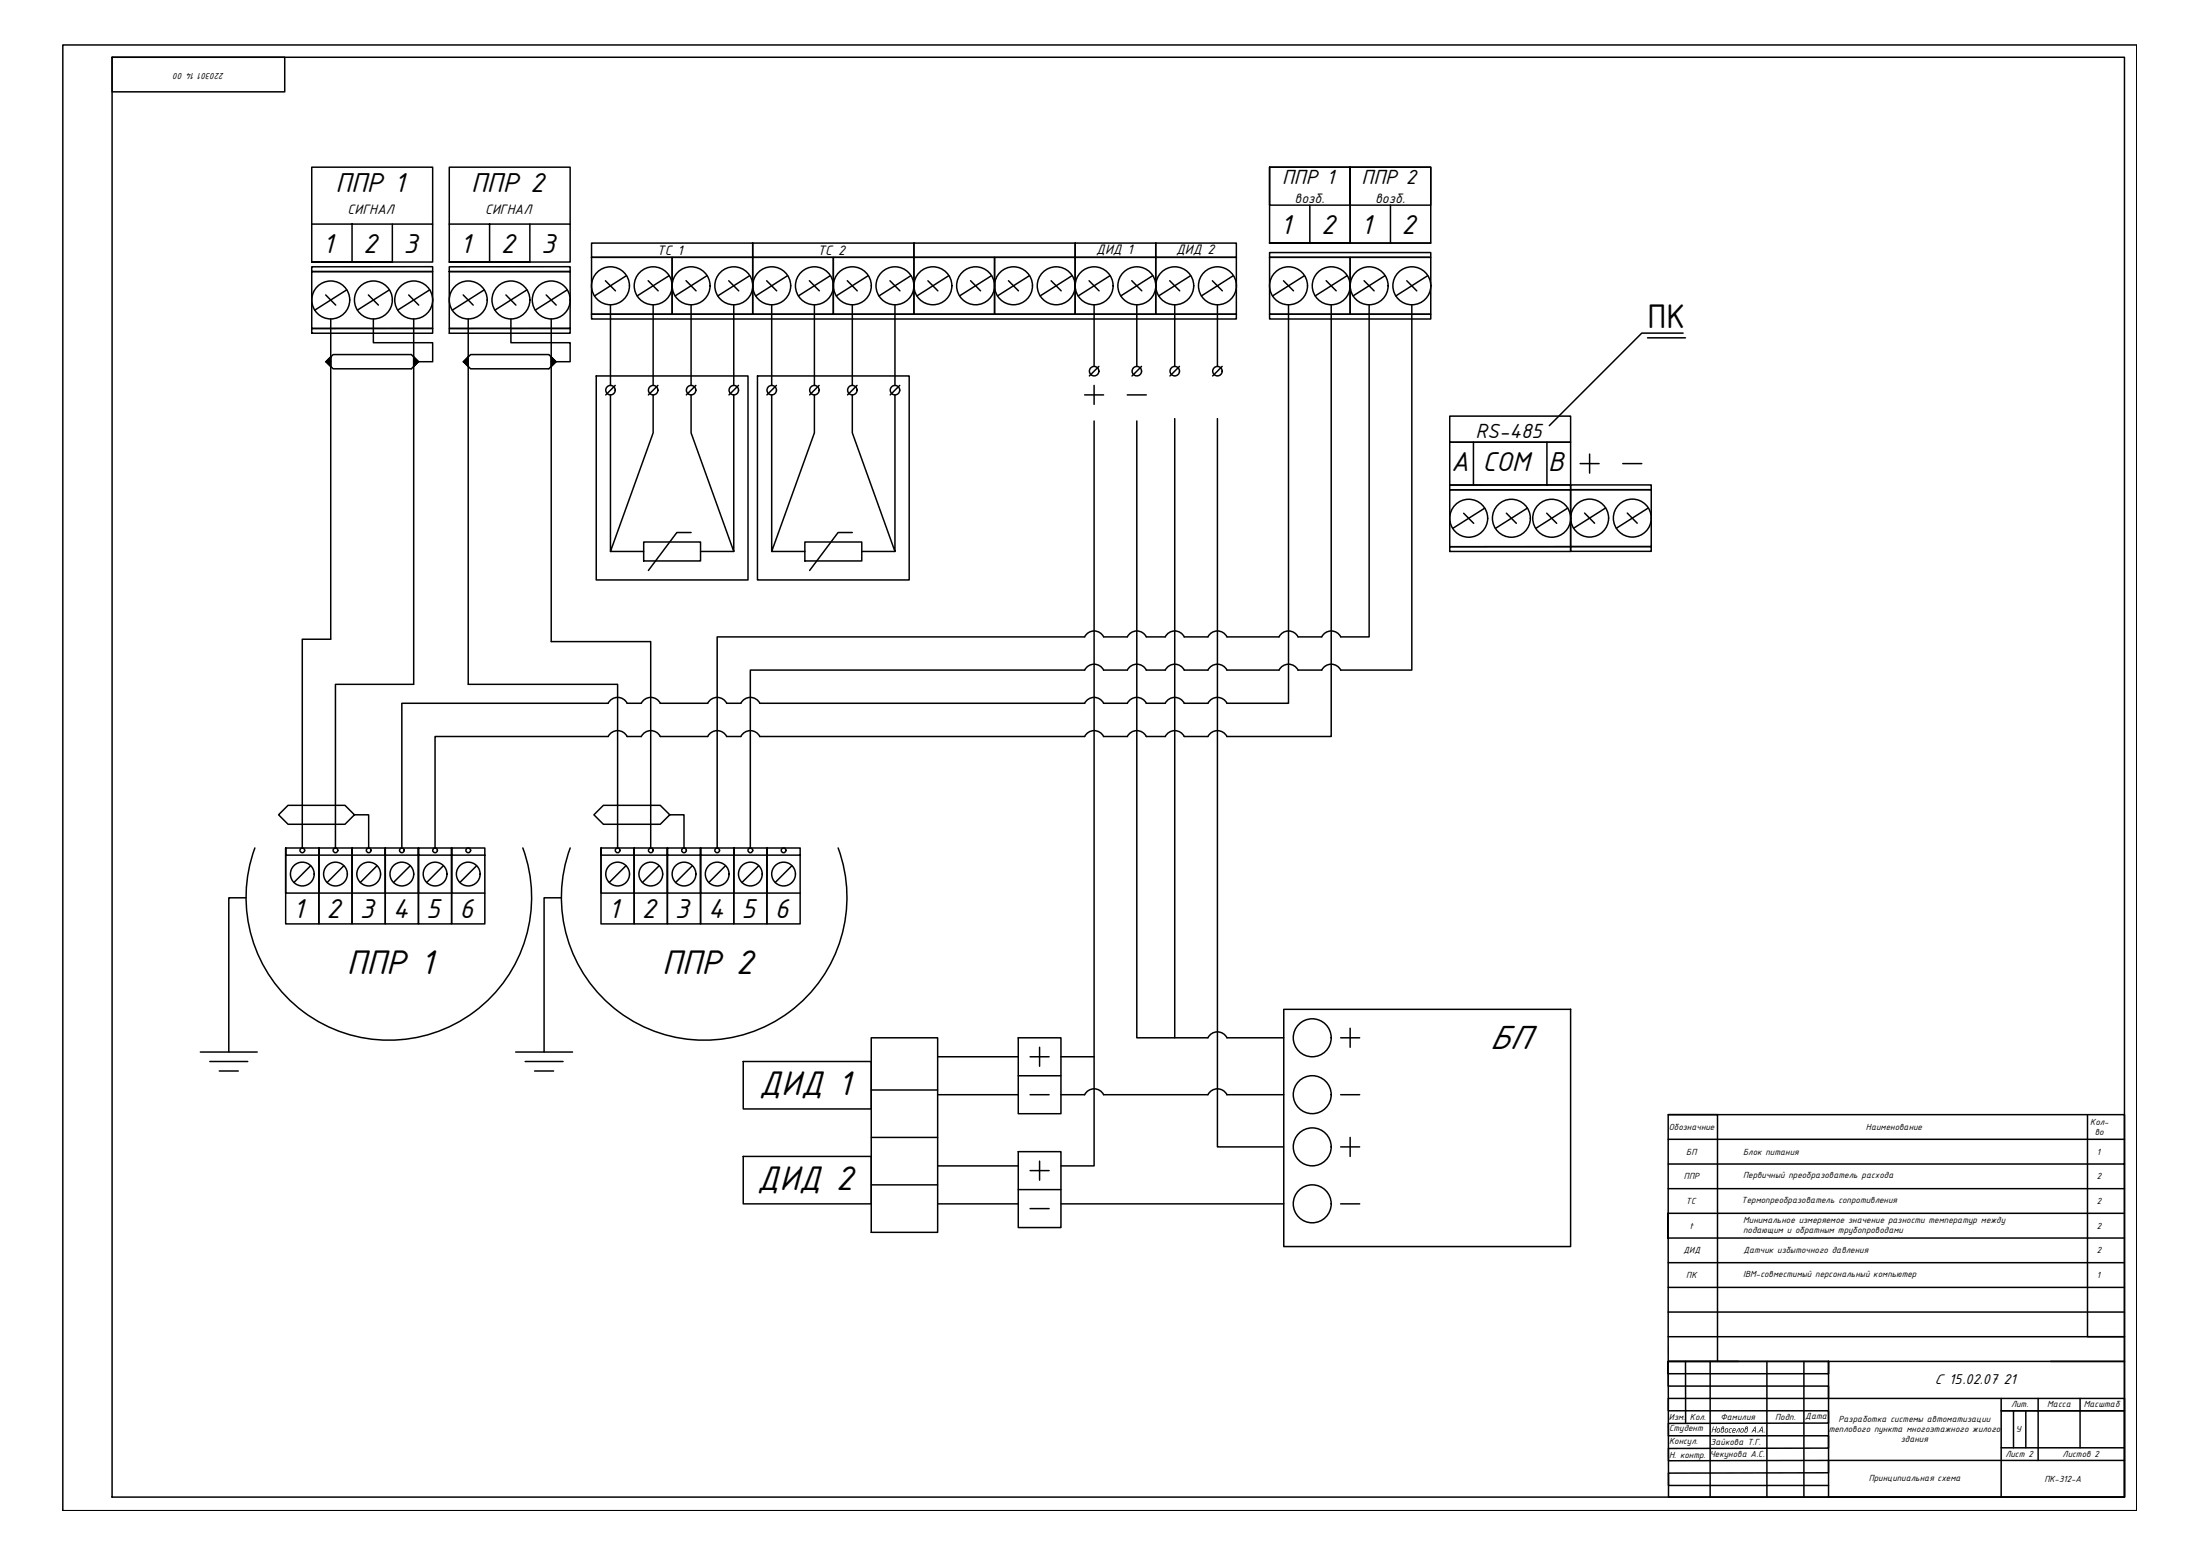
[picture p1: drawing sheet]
<svg xmlns="http://www.w3.org/2000/svg" width="841mm" height="594mm" viewBox="0 0 841 594" stroke-linecap="round" stroke-linejoin="round" font-family="sans-serif">
<!-- layer: Main -->
<g fill="none" stroke="#000" stroke-width=".57">
<path d="M24 17.2h792.8v559.9h-792.8zM42.8 21.9h769.4v550.1h-769.4zM42.8 21.9h66v13.2h-66zM485.3 63.9h30.8v14.5h-30.8zM500.7 78.4v14.5M516.1 63.9h30.9v29h-30.9zM516.1 63.9h30.9v14.5h-30.9zM531.5 78.4v14.5M119.2 85.6h46.2v14.5h-30.8v-14.5M119.2 85.6v-21.7h46.2v21.7M119.2 85.6v14.5M150 85.6v14.5"/>
<path d="M171.8 85.6h46.2v14.5h-30.8v-14.5M171.8 85.6v-21.7h46.2v21.7M171.8 85.6v14.5M202.6 85.6v14.5M226.1 98.3h30.8v21.8h-30.8zM226.1 92.9h61.6v5.4h-61.6zM256.9 98.3h30.8v21.8h-30.8zM287.7 98.3h30.9v21.8h-30.9zM287.7 92.9h61.7v5.4h-61.7zM318.6 98.3h30.8v21.8h-30.8zM349.4 98.3h30.8v21.8h-30.8zM349.4 92.9h61.6v5.4h-61.6z"/>
<path d="M380.2 98.3h30.8v21.8h-30.8zM411 98.3h30.8v21.8h-30.8zM411 92.9h30.8v5.4h-30.8zM441.8 98.3h30.8v21.8h-30.8zM441.8 92.9h30.8v5.4h-30.8zM485.3 98.3h30.8v21.8h-30.8zM485.3 96.5h61.7v1.8h-61.7zM485.3 92.9v-29h30.8v29h-30.8h61.7M516.1 98.3h30.9v21.8h-30.9zM119.2 100.1h30.8h-30.8M119.2 103.8h46.2v21.7h-46.2zM119.2 101.9h46.2v1.9h-46.2z"/>
<path d="M124.5 112.7l3.8 3.9M132.6 110.7l-12.3 7.8M140.8 112.7l3.9 3.9M148.9 110.7l-12.3 7.8M156.2 112.7l3.9 3.9M164.3 110.7l-12.3 7.8M171.8 100.1h30.8h-30.8M171.8 103.8h46.2v21.7h-46.2zM171.8 101.9h46.2v1.9h-46.2zM177.1 112.7l3.8 3.9M185.1 110.7l-12.2 7.8M193.4 112.7l3.8 3.9"/>
<path d="M201.5 110.7l-12.3 7.8M208.8 112.7l3.8 3.9M216.9 110.7l-12.3 7.8M231.4 107.3l3.9 3.8M233.4 116.4v30.8M239.5 105.3l-12.2 7.8M247.8 107.2l3.8 3.9M249.7 116.4v30.8M255.8 105.3l-12.2 7.7M262.3 107.2l3.8 3.9M264.2 116.4v30.8M270.3 105.3l-12.2 7.7"/>
<path d="M278.6 107.3l3.8 3.8M280.5 116.4v30.8M286.6 105.3l-12.2 7.8M293.1 107.3l3.8 3.8M295 116.4v30.8M301.1 105.3l-12.2 7.8M309.4 107.2l3.8 3.9M311.3 116.4v30.8M317.4 105.3l-12.2 7.7M323.9 107.2l3.8 3.9M325.8 116.4v30.8M331.9 105.3l-12.2 7.7"/>
<path d="M340.2 107.3l3.8 3.8M342.1 116.4v30.8M348.3 105.3l-12.3 7.8M354.7 107.3l3.8 3.8M362.8 105.3l-12.3 7.8M371 107.2l3.8 3.9M379.1 105.3l-12.3 7.7M385.5 107.2l3.8 3.9M393.6 105.3l-12.3 7.7M401.8 107.3l3.9 3.8M409.9 105.3l-12.3 7.8M416.3 107.3l3.9 3.8"/>
<path d="M418.3 116.4v23.6M424.4 105.3l-12.3 7.8M432.7 107.2l3.8 3.9M434.6 116.4v23.6M440.7 105.3l-12.2 7.7M447.2 107.2l3.8 3.9M449.1 116.4v23.6M455.2 105.3l-12.3 7.7M463.5 107.3l3.8 3.8M465.4 116.4v23.6M471.5 105.3l-12.2 7.8M490.7 107.3l3.8 3.8"/>
<path d="M492.6 116.4v152.3h-23.6a4 4 0 0 0-3.6-2.3 4 4 0 0 0-3.6 2.3h-9.1a4 4 0 0 0-3.6-2.3 4 4 0 0 0-3.6 2.3h-7.3a4 4 0 0 0-3.6-2.3 4 4 0 0 0-3.6 2.3h-9.1a4 4 0 0 0-3.6-2.3 4 4 0 0 0-3.7 2.3h-124.1a4.1 4.1 0 0 0-3.6-2.3 4.1 4.1 0 0 0-3.7 2.3h-5.4a4 4 0 0 0-3.6-2.3 4 4 0 0 0-3.7 2.3h-18.1a4 4 0 0 0-3.6-2.3 4 4 0 0 0-3.6 2.3h-5.5a4 4 0 0 0-3.6-2.3 4 4 0 0 0-3.6 2.3M498.7 105.3l-12.2 7.8M507 107.2l3.8 3.9M508.9 116.4v165h-39.9a4 4 0 0 0-3.6-2.3 4 4 0 0 0-3.6 2.3h-9.1a4 4 0 0 0-3.6-2.3 4 4 0 0 0-3.6 2.3h-7.3a4 4 0 0 0-3.6-2.3 4 4 0 0 0-3.6 2.3h-9.1a4 4 0 0 0-3.6-2.3 4 4 0 0 0-3.7 2.3h-124.1a4.1 4.1 0 0 0-3.6-2.3 4.1 4.1 0 0 0-3.7 2.3h-5.4a4 4 0 0 0-3.6-2.3 4 4 0 0 0-3.7 2.3h-18.1a4 4 0 0 0-3.6-2.3 4 4 0 0 0-3.6 2.3h-5.5a4 4 0 0 0-3.6-2.3 4 4 0 0 0-3.6 2.3M515 105.3l-12.2 7.7M521.5 107.2l3.8 3.9M523.4 116.4v126.9h-10.9a4 4 0 0 0-3.6-2.2 4 4 0 0 0-3.6 2.2h-9.1a4 4 0 0 0-3.6-2.2 4 4 0 0 0-3.6 2.2h-20a4 4 0 0 0-3.6-2.2 4 4 0 0 0-3.6 2.2h-9.1a4 4 0 0 0-3.6-2.2 4 4 0 0 0-3.6 2.2h-7.3a4 4 0 0 0-3.6-2.2 4 4 0 0 0-3.6 2.2h-9.1a4 4 0 0 0-3.6-2.2 4 4 0 0 0-3.7 2.2h-140.4v80.7M529.5 105.3l-12.2 7.7M537.8 107.3l3.8 3.8M539.7 116.4v139.6h-27.2a4 4 0 0 0-3.6-2.2 4 4 0 0 0-3.6 2.2h-9.1a4 4 0 0 0-3.6-2.2 4 4 0 0 0-3.6 2.2h-20a4 4 0 0 0-3.6-2.2 4 4 0 0 0-3.6 2.2h-9.1a4 4 0 0 0-3.6-2.2 4 4 0 0 0-3.6 2.2h-7.3a4 4 0 0 0-3.6-2.2 4 4 0 0 0-3.6 2.2h-9.1a4 4 0 0 0-3.6-2.2 4 4 0 0 0-3.7 2.2h-127.8v68M545.8 105.3l-12.2 7.8M119.2 125.5l46.2-.1v1.9h-46.2z"/>
<path d="M124.6 138.2l1.8-1.8v3.6zM126.4 121.9v122.3h-10.8v79.8M142.7 121.9v9h22.7v7.3h-5.4l-2.7-2.7h-30l-2.7 2.7 2.7 2.7h30l2.7-2.7M158.1 136.4l1.9 1.8-1.9 1.8zM158.1 121.9v139.5h-29.9v62.6M171.8 125.5l46.2-.1v1.9h-46.2zM179 136.4v3.6l-1.8-1.8zM179 121.9v139.5h57.1v62.6M195.3 121.9v9h22.7v7.3h-5.5l-2.7-2.7h-29.9l-2.7 2.7 2.7 2.7h29.9l2.7-2.7M210.7 136.4l1.8 1.8-1.8 1.8zM210.7 121.9v123.2h38.1v78.9M226.1 120.1h246.5v1.8h-246.5z"/>
<path d="M420.1 140l-3.7 3.6M436.4 140l-3.6 3.6M450.9 140l-3.6 3.6M467.2 140l-3.6 3.6M485.3 120.1h61.7v1.8h-61.7zM227.9 143.6h58v78h-58zM233.4 150.9v59.8l16.3-45.3v-14.5M235.2 147.2l-3.6 3.7M251.5 147.2l-3.6 3.7M264.2 150.9v14.5l16.3 45.3v-59.8M266 147.2l-3.6 3.7M282.3 147.2l-3.6 3.7"/>
<path d="M289.6 143.6h58v78h-58zM295 150.9v59.8l16.3-45.3v-14.5M296.8 147.2l-3.6 3.7M313.1 147.2l-3.6 3.7M325.8 150.9v14.5l16.3 45.3v-59.8M327.6 147.2l-3.6 3.7M343.9 147.2l-3.6 3.7M414.6 150.9h7.3M418.3 147.2v7.3M430.9 150.9h7.3M449.1 159.9v236.6M465.4 159.9v278.3h25.4"/>
<path d="M554.2 159h46.2v9.9h-46.2zM418.3 160.8v284.6h-12.7M434.6 160.8v235.7h27.2M563.3 168.9h28.1M604.1 177.1h7.2M607.7 173.5v7.2M620.4 177.1h7.2M554.2 187.1h46.2v21.8h-46.2zM554.2 185.3h46.2v1.8h-46.2zM559.5 196.1l3.9 3.8M567.6 194.1l-12.3 7.8M575.9 196.1l3.8 3.8"/>
<path d="M583.9 194.1l-12.2 7.8M591.3 196.1l3.8 3.8M591.4 185.3h9v-16.4h-9v16.4h-28.1v-16.4h-9.1v16.4h9.1M599.3 194.1l-12.2 7.8M600.4 187.1h30.8v21.7h-30.8zM600.4 185.3h30.8v1.8h-30.8zM605.8 196l3.8 3.9M613.8 194.1l-12.3 7.7M622.1 196l3.8 3.9M630.1 194.1l-12.2 7.7M233.4 210.7h12.7M246.1 207.1h21.7v7.2h-21.7z"/>
<path d="M264.2 203.4h-5.5l-10.8 14.5M267.8 210.7h12.7M295 210.7h12.7M307.7 207.1h21.7v7.2h-21.7zM325.8 203.4h-5.4l-10.9 14.5M329.4 210.7h12.7M554.2 208.9l46.2-.1v1.9h-46.2zM600.4 208.8h30.8v1.8h-30.8zM232.5 268.7h-78.9v55.3M232.5 281.4h-66.2v42.6M135.5 311.3l-3.6 3.6h-21.8l-3.6-3.6 3.6-3.6h21.8l3.6 3.6h5.4v12.7M256 311.3l-3.6 3.6h-21.7l-3.7-3.6 3.7-3.6h21.7l3.6 3.6h5.5v12.7"/>
<path d="M97.4 324a54.6 54.6 0 0 0 51.2 73.4 54.6 54.6 0 0 0 51.3-73.4M109.2 324v29h12.7v-29h-12.7v2.7h12.7v14.5h12.7M109.2 326.7v14.5h12.7M118.8 330.7l-6.4 6.5M121.9 324v29h12.7v-29h-12.7v2.7h12.7v14.5h12.7M131.5 330.7l-6.5 6.5M134.6 324v29h12.7v-29h-12.7v2.7h12.7v14.5h12.7M144.1 330.7l-6.4 6.5M147.3 324v29h12.7v-29h-12.7v2.7h12.7v14.5h12.6M156.8 330.7l-6.4 6.5M160 324v29h12.6v-29h-12.6v2.7h12.6v14.5h12.7M169.5 330.7l-6.4 6.5"/>
<path d="M172.6 324v29h12.7v-29h-12.7v2.7h12.7M182.2 330.7l-6.4 6.5M218 324a54.6 54.6 0 0 0 51.2 73.4 54.6 54.6 0 0 0 51.2-73.4M229.8 324v29h12.6v-29h-12.6v2.7h12.6v14.5h12.7M229.8 326.7v14.5h12.6M239.3 330.7l-6.4 6.5M242.4 324v29h12.7v-29h-12.7v2.7h12.7v14.5h12.7M252 330.7l-6.4 6.5M255.1 324v29h12.7v-29h-12.7v2.7h12.7v14.5h12.7M264.7 330.7l-6.4 6.5M267.8 324v29h12.7v-29h-12.7v2.7h12.7v14.5h12.7M277.4 330.7l-6.4 6.5"/>
<path d="M280.5 324v29h12.7v-29h-12.7v2.7h12.7v14.5h12.7M290.1 330.7l-6.5 6.5M293.2 324v29h12.7v-29h-12.7v2.7h12.7M302.7 330.7l-6.4 6.5M94.1 343h-6.6v58.9M214.6 343h-6.6v58.9M333.1 396.5h25.3v74.3h-25.3zM389.3 396.5h16.3v29h-16.3zM461.8 396.5a4.1 4.1 0 0 1 3.6-2.3 4.1 4.1 0 0 1 3.6 2.3M469 396.5h21.8M490.8 385.6h109.6v90.6h-109.6zM512.5 396.5h7.3"/>
<path d="M516.1 392.8v7.3M76.6 401.9h21.7M80.2 405.5h14.5M83.8 409.2h7.3M197.1 401.9h21.8M200.8 405.5h14.5M204.4 409.2h7.2M284.1 405.5h49v18.2h-49zM333.1 416.4h25.3M358.4 418.2h30.9M358.4 403.7h30.9M389.3 411h16.3"/>
<path d="M393.8 418.2h7.3M393.8 403.7h7.3M397.4 400.1v7.2M405.6 418.2h9a4 4 0 0 1 3.7-2.2 4 4 0 0 1 3.6 2.2h39.9a4.1 4.1 0 0 1 3.6-2.2 4.1 4.1 0 0 1 3.6 2.2h21.8M405.6 403.7h12.7M512.5 418.2h7.3M333.1 434.5h25.3M389.3 440h16.3v29h-16.3zM512.5 438.2h7.3M516.1 434.5v7.3M637.7 435.3v-9.5h174.5v9.5M637.7 425.8h18.9v94.3"/>
<path d="M798 425.8v84.9h14.2h-174.5M284.1 441.8h49v18.1h-49zM333.1 452.7h25.3M358.4 459.9h30.9M358.4 445.4h30.9M389.3 454.5h16.3M393.8 447.2h7.3M397.4 443.6v7.3M405.6 459.9h85.2M512.5 459.9h7.3M637.7 444.7v75.4M637.7 454.1h174.5"/>
<path d="M812.2 444.7h-174.5v-9.4h174.5v84.8h-28.3M393.8 461.7h7.3M637.7 463.5h174.5M637.7 473h174.5M637.7 482.4h174.5M637.7 491.8h174.5M637.7 501.3h174.5M637.7 520.1l.1 51.9h174.4v-51.9h-174.5v4.7h61.3v-4.7v51.9h113.2v-37.7h-113.2M637.7 524.8v4.7h61.3v4.8h-61.2v4.7h61.2v4.7l-61.2 .1v4.7h61.2v4.7l-61.2 .2v4.7l61.2-.2v4.8l-61.2 .1v4.7h61.2M637.7 520.1h61.3M637.7 520.1h26.9M644.3 520.1l.1 23.7"/>
<path d="M653.8 520.1v51.9M675.5 520.1v51.9M689.6 520.1v51.9M765 534.3v37.7M765 539h47.2zM769.7 539v14.1M774.4 539v14.1M779.2 534.3v23.6M795.2 534.3v18.8M699 557.9h113.2M765 553.1h47.2"/>
<circle cx="126.4" cy="114.6" r="7.3"/>
<circle cx="142.7" cy="114.6" r="7.3"/>
<circle cx="158.2" cy="114.6" r="7.3"/>
<circle cx="179" cy="114.6" r="7.3"/>
<circle cx="195.3" cy="114.6" r="7.3"/>
<circle cx="210.7" cy="114.6" r="7.3"/>
<circle cx="233.4" cy="109.2" r="7.3"/>
<circle cx="249.7" cy="109.2" r="7.3"/>
<circle cx="264.2" cy="109.2" r="7.3"/>
<circle cx="280.5" cy="109.2" r="7.3"/>
<circle cx="295" cy="109.2" r="7.3"/>
<circle cx="311.3" cy="109.2" r="7.3"/>
<circle cx="325.8" cy="109.2" r="7.3"/>
<circle cx="342.1" cy="109.2" r="7.3"/>
<circle cx="356.6" cy="109.2" r="7.3"/>
<circle cx="373" cy="109.2" r="7.3"/>
<circle cx="387.5" cy="109.2" r="7.3"/>
<circle cx="403.8" cy="109.2" r="7.3"/>
<circle cx="418.3" cy="109.2" r="7.3"/>
<circle cx="434.6" cy="109.2" r="7.3"/>
<circle cx="449.1" cy="109.2" r="7.3"/>
<circle cx="465.4" cy="109.2" r="7.3"/>
<circle cx="492.6" cy="109.2" r="7.3"/>
<circle cx="508.9" cy="109.2" r="7.3"/>
<circle cx="523.4" cy="109.2" r="7.3"/>
<circle cx="539.7" cy="109.2" r="7.3"/>
<circle cx="233.4" cy="149.1" r="1.81"/>
<circle cx="249.7" cy="149.1" r="1.81"/>
<circle cx="264.2" cy="149.1" r="1.81"/>
<circle cx="280.5" cy="149.1" r="1.81"/>
<circle cx="295" cy="149.1" r="1.81"/>
<circle cx="311.3" cy="149.1" r="1.81"/>
<circle cx="325.8" cy="149.1" r="1.81"/>
<circle cx="342.1" cy="149.1" r="1.81"/>
<circle cx="418.3" cy="141.8" r="1.81"/>
<circle cx="434.6" cy="141.8" r="1.81"/>
<circle cx="449.1" cy="141.8" r="1.81"/>
<circle cx="465.4" cy="141.8" r="1.81"/>
<circle cx="561.5" cy="198" r="7.3"/>
<circle cx="577.8" cy="198" r="7.3"/>
<circle cx="593.2" cy="198" r="7.3"/>
<circle cx="607.7" cy="197.9" r="7.3"/>
<circle cx="624" cy="197.9" r="7.3"/>
<circle cx="115.6" cy="333.9" r="4.5"/>
<circle cx="115.6" cy="324.9" r=".9"/>
<circle cx="128.2" cy="333.9" r="4.5"/>
<circle cx="128.2" cy="324.9" r=".9"/>
<circle cx="140.9" cy="333.9" r="4.5"/>
<circle cx="140.9" cy="324.9" r=".9"/>
<circle cx="153.6" cy="333.9" r="4.5"/>
<circle cx="153.6" cy="324.9" r=".9"/>
<circle cx="166.3" cy="333.9" r="4.5"/>
<circle cx="166.3" cy="324.9" r=".9"/>
<circle cx="179" cy="333.9" r="4.5"/>
<circle cx="179" cy="324.9" r=".9"/>
<circle cx="236.1" cy="333.9" r="4.5"/>
<circle cx="236.1" cy="324.9" r=".9"/>
<circle cx="248.8" cy="333.9" r="4.5"/>
<circle cx="248.8" cy="324.9" r=".9"/>
<circle cx="261.5" cy="333.9" r="4.5"/>
<circle cx="261.5" cy="324.9" r=".9"/>
<circle cx="274.2" cy="333.9" r="4.5"/>
<circle cx="274.2" cy="324.9" r=".9"/>
<circle cx="286.8" cy="333.9" r="4.5"/>
<circle cx="286.8" cy="324.9" r=".9"/>
<circle cx="299.5" cy="333.9" r="4.5"/>
<circle cx="299.5" cy="324.9" r=".9"/>
<circle cx="501.6" cy="396.5" r="7.3"/>
<circle cx="501.6" cy="418.2" r="7.3"/>
<circle cx="501.6" cy="438.2" r="7.3"/>
<circle cx="501.6" cy="459.9" r="7.3"/>
</g>
<g fill="#000" stroke="#000" stroke-width=".38">
<path d="M126.4 136.4v1.8h-1.8zM124.6 138.2l1.8 1.8v-1.8z"/>
<path d="M158.1 136.4l1.9 1.8h-1.9zM158.1 138.2v1.8l1.9-1.8z"/>
<path d="M179 136.4v1.8h-1.8zM177.2 138.2l1.8 1.8v-1.8z"/>
<path d="M210.7 136.4l1.8 1.8h-1.8zM210.7 138.2v1.8l1.8-1.8z"/>
</g>
<!-- layer: Text -->
<path d="M629.8 129.1h14.5M643.4 127.3h-15.8l-35.3 35.3" fill="none" stroke="#000" stroke-width=".57"/>
<g fill="#000">
<path d="M670.9 545.5l-.6 1h.7zM670.9 545l.4 2.3h-.2l-.1-.6h-.9l-.5 .6z"/>
<path d="M673.5 545.5l-.6 1h.7zM673.5 545l.2 .1 .2 2.2-.3-.6h-.9l-.5 .6z"/>
<circle cx="671.8" cy="547.1" r=".17"/>
<circle cx="674.4" cy="547.1" r=".17"/>
</g>
<g font-size="14.1">
<text x="629.8" y="125.4">ПК</text>
<text x="132.6" y="372">ППР 1</text>
<text x="253.1" y="372">ППР 2</text>
<text x="569.6" y="400.9">БП</text>
<text x="290.2" y="418.5">ДИД 1</text>
<text x="289.5" y="454.7">ДИД 2</text>
</g>
<g font-size="11.2">
<text x="128.2" y="73.2">ППР 1</text>
<text x="180.2" y="73.2">ППР 2</text>
<text x="489.5" y="89.3">1</text>
<text x="505" y="89.3">2</text>
<text x="520.3" y="89.3">1</text>
<text x="535.8" y="89.3">2</text>
<text x="123.4" y="96.5">1</text>
<text x="138.9" y="96.5">2</text>
<text x="154.3" y="96.5">3</text>
<text x="175.9" y="96.5">1</text>
<text x="191.4" y="96.5">2</text>
<text x="206.8" y="96.5">3</text>
<text x="554.8" y="179.8">A</text>
<text x="566.7" y="179.8">COM</text>
<text x="591.8" y="179.8">B</text>
<text x="112" y="350.7">1</text>
<text x="124.8" y="350.7">2</text>
<text x="137.5" y="350.7">3</text>
<text x="150.1" y="350.7">4</text>
<text x="162.9" y="350.7">5</text>
<text x="175.6" y="350.7">6</text>
<text x="232.6" y="350.7">1</text>
<text x="245.3" y="350.7">2</text>
<text x="258" y="350.7">3</text>
<text x="270.7" y="350.7">4</text>
<text x="283.4" y="350.7">5</text>
<text x="296.1" y="350.7">6</text>
</g>
<g font-size="8.4">
<text x="490.2" y="70.2">ППР 1</text>
<text x="520.5" y="70.2">ППР 2</text>
<text x="564.1" y="167.1">RS-485</text>
</g>
<text font-size="5.9" x="739.5" y="528.9">C 15.02.07 21</text>
<g font-size="5.6">
<text x="494.9" y="77.5">возб.</text>
<text x="525.7" y="77.5">возб.</text>
<text x="132.9" y="81.7">СИГНАЛ</text>
<text x="185.5" y="81.7">СИГНАЛ</text>
<text x="251.1" y="97.4">ТС 1</text>
<text x="312.5" y="97.4">ТС 2</text>
<text x="419.1" y="97.1">ДИД 1</text>
<text x="449.6" y="97.1">ДИД 2</text>
</g>
<g font-size="3.7">
<text x="85.7" y="27.8" transform="rotate(-180 85.7 27.8)">220301 14 00</text>
<text x="637.9" y="431.7">Обозначние</text>
<text x="713.3" y="431.7">Наименование</text>
<text x="799.1" y="429.8">Кол-</text>
<text x="800.8" y="433.7">во</text>
<text x="644.6" y="441.2">БП</text>
<text x="666.4" y="441.2">Блок питания</text>
<text x="801.6" y="441.2">1</text>
<text x="643.7" y="450.6">ППР</text>
<text x="666.4" y="450.2">Первичный преобразователь расхода</text>
<text x="801.6" y="450.6">2</text>
<text x="644.5" y="460">ТС</text>
<text x="665.8" y="459.7">Термопреобразователь сопротивления</text>
<text x="801.6" y="460">2</text>
<text x="666.4" y="467.1">Минимальное измеряемое значение разности температур между</text>
<text x="645.8" y="469.4">t</text>
<text x="666.4" y="471.1">подающим и обратным трубопроводами</text>
<text x="801.6" y="469.4">2</text>
<text x="643.6" y="478.7">ДИД</text>
<text x="666.5" y="478.7">Датчик избыточного давления</text>
<text x="801.6" y="478.9">2</text>
<text x="644.6" y="488.3">ПК</text>
<text x="666.4" y="487.9">IBM-совместимый персональный компьютер</text>
<text x="801.6" y="488.3">1</text>
<text x="768.8" y="537.7">Лит.</text>
<text x="782.6" y="537.7">Масса</text>
<text x="796.6" y="537.7">Масштаб</text>
<text x="638" y="542.4">Изм.</text>
<text x="646" y="542.4">Кол.</text>
<text x="657.7" y="542.4">Фамилия</text>
<text x="678.6" y="542.4">Подп.</text>
<text x="690.1" y="542.2">Дата</text>
<text x="702.8" y="543.2">Разработка системы автоматизации</text>
<text x="638" y="546.9">Студент</text>
<text x="638.1" y="551.6">Консул.</text>
<text x="654" y="547.3">Новоселов А.А.</text>
<text x="699.1" y="547.2">теплового пункта многоэтажного жилого</text>
<text x="726.6" y="551.1">здания</text>
<text x="770.7" y="547.2">У</text>
<text x="638.1" y="556.9">Н. контр. Чекунова А.С.</text>
<text x="654" y="552.1">Зайкова Т.Г.</text>
<text x="766.6" y="556.6">Лист 2</text>
<text x="788.5" y="556.6">Листов 2</text>
<text x="714.4" y="565.7">Принципиальная схема</text>
<text x="781.5" y="566">ПК-312-А</text>
</g>
</svg>
